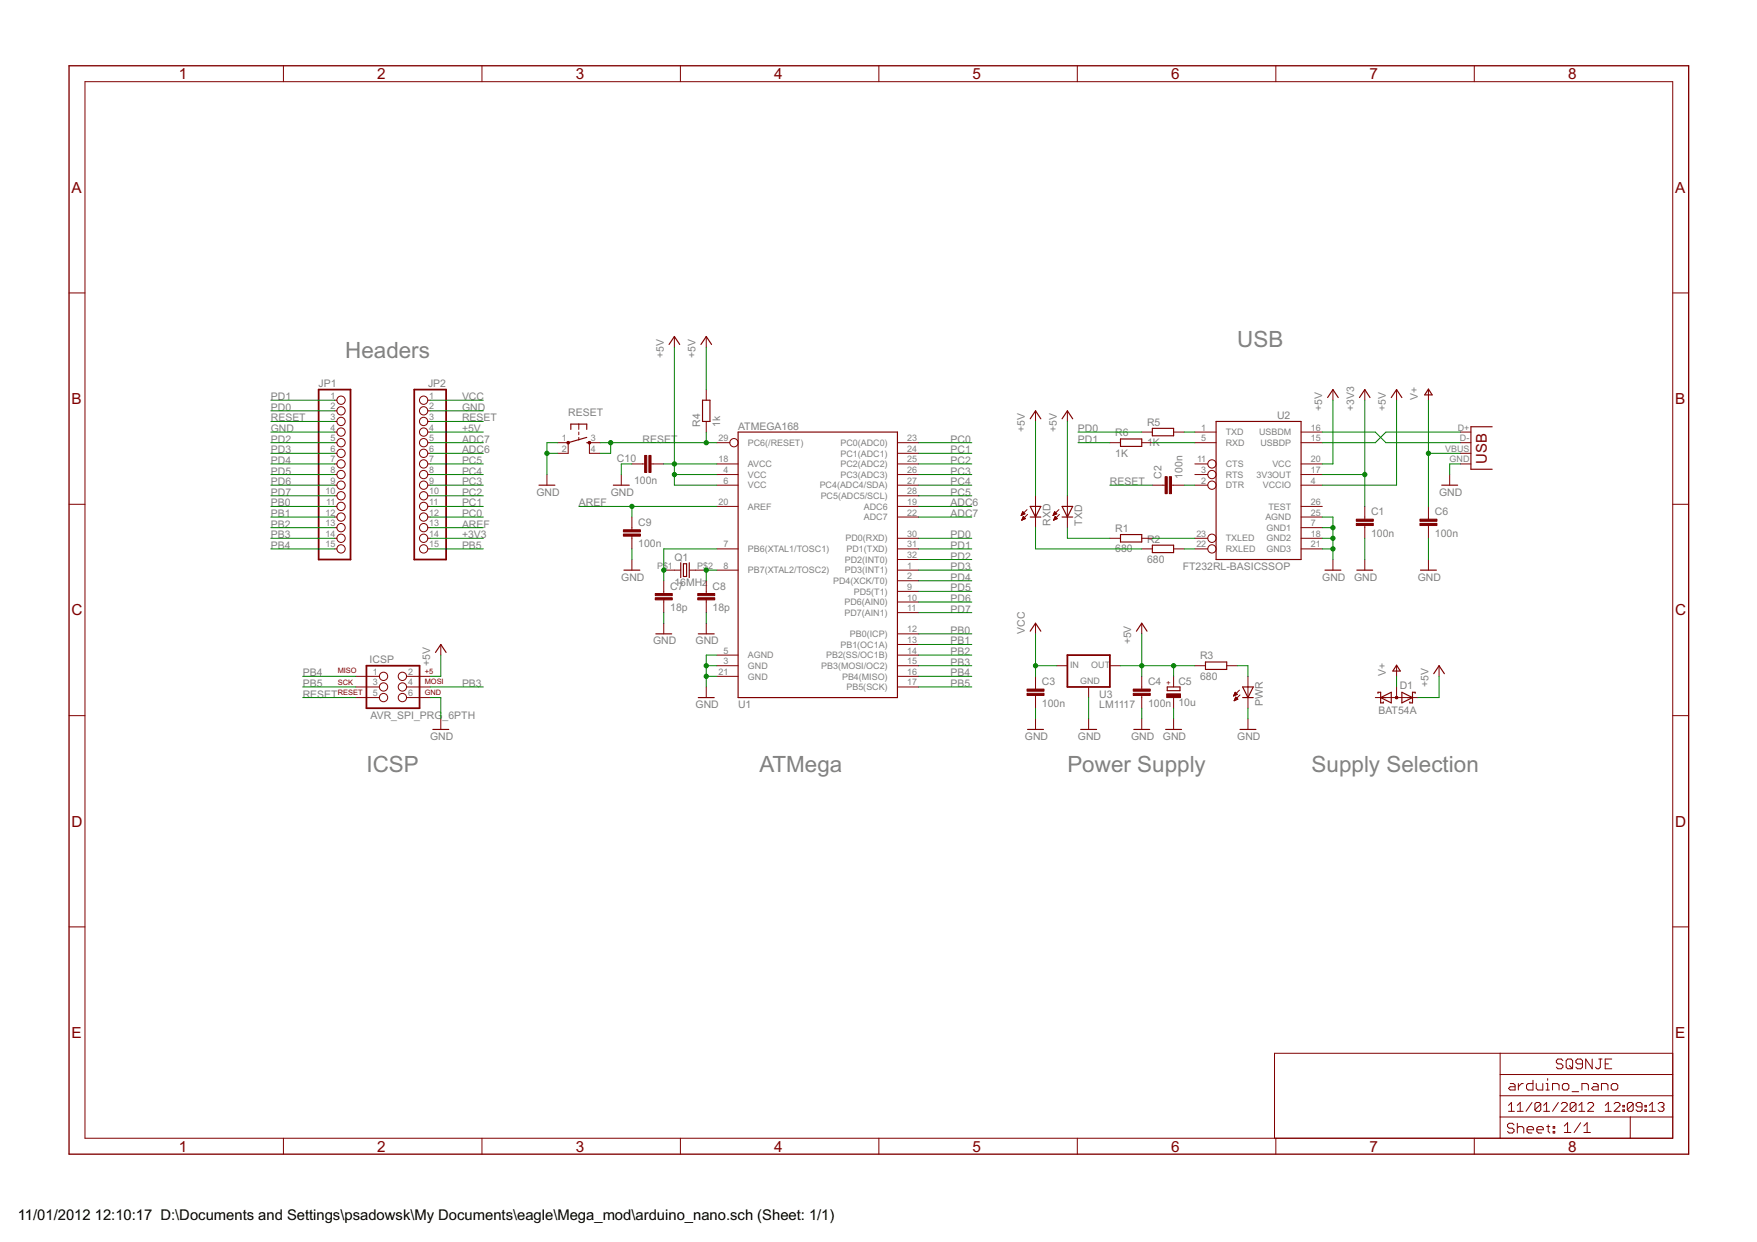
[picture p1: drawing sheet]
<svg xmlns="http://www.w3.org/2000/svg" width="420mm" height="297mm" viewBox="0 0 420 297" stroke-linecap="round" stroke-linejoin="round" font-family="sans-serif">
<g fill="#800000" stroke="#800000" stroke-width=".24">
<path d="M373.3 253.3l.4 .4z"/>
<path d="M372.6 253.3h.7z"/>
<path d="M372.6 253.3l-.4 .4z"/>
<path d="M372.2 253.7v.4z"/>
<path d="M372.2 254.1l.4 .3z"/>
<path d="M372.6 254.4h.7z"/>
<path d="M373.3 254.4l.4 .4z"/>
<path d="M373.7 254.8v.4z"/>
<path d="M373.3 255.6l.4-.4z"/>
<path d="M372.6 255.6h.7z"/>
<path d="M372.2 255.2l.4 .4z"/>
<path d="M374.5 253.7v1.5z"/>
<path d="M374.5 253.7l.4-.4z"/>
<path d="M374.9 253.3h.8z"/>
<path d="M375.7 253.3l.4 .4z"/>
<path d="M376.1 253.7v1.5z"/>
<path d="M376.1 255.2l-.4 .4z"/>
<path d="M374.9 255.6h.8z"/>
<path d="M374.5 255.2l.4 .4z"/>
<path d="M375.3 254.8l.8 .8z"/>
<path d="M376.9 255.2l.3 .4z"/>
<path d="M377.2 255.6h.8z"/>
<path d="M378 255.6l.4-.4z"/>
<path d="M378.4 253.7v1.5z"/>
<path d="M378 253.3l.4 .4z"/>
<path d="M377.2 253.3h.8z"/>
<path d="M377.2 253.3l-.3 .4z"/>
<path d="M376.9 253.7v.4z"/>
<path d="M376.9 254.1l.3 .3z"/>
<path d="M377.2 254.4h1.2z"/>
<path d="M379.2 253.3v2.3z"/>
<path d="M379.2 253.3l1.5 2.3z"/>
<path d="M380.7 253.3v2.3z"/>
<path d="M381.5 255.2l.4 .4z"/>
<path d="M381.9 255.6h.4z"/>
<path d="M382.7 255.2l-.4 .4z"/>
<path d="M382.7 253.3v1.9z"/>
<path d="M382.3 253.3h.8z"/>
<path d="M383.9 253.3h1.5z"/>
<path d="M383.9 253.3v2.3z"/>
<path d="M383.9 255.6h1.5z"/>
<path d="M383.9 254.4h.7z"/>
<path d="M85.1 161.8h5.6z"/>
<path d="M97.2 161.8h5.7z"/>
<path d="M85.1 164.3h5.6z"/>
<path d="M97.2 164.3h5.7z"/>
<path d="M85.1 166.8h5.6z"/>
<path d="M97.2 166.8h5.7z"/>
<path d="M214.6 164.3h5.1z"/>
<path d="M171.4 136.4h5.1z"/>
<path d="M171.4 131.3h5.1z"/>
<path d="M171.4 159.2h5.1z"/>
<path d="M171.4 161.8h5.1z"/>
<path d="M171.4 113.5h5.1z"/>
<path d="M171.4 116h5.1z"/>
<path d="M171.4 156.7h5.1z"/>
<path d="M171.4 121.1h5.1z"/>
<path d="M171.4 111h5.1z"/>
<path d="M214.6 161.8h5.1z"/>
<path d="M214.6 159.2h5.1z"/>
<path d="M214.6 156.7h5.1z"/>
<path d="M214.6 154.1h5.1z"/>
<path d="M214.6 151.6h5.1z"/>
<path d="M214.6 146.5h5.1z"/>
<path d="M214.6 144h5.1z"/>
<path d="M214.6 141.4h5.1z"/>
<path d="M214.6 138.9h5.1z"/>
<path d="M214.6 136.4h5.1z"/>
<path d="M214.6 133.8h5.1z"/>
<path d="M214.6 131.3h5.1z"/>
<path d="M214.6 128.7h5.1z"/>
<path d="M214.6 123.7h5.1z"/>
<path d="M214.6 121.1h5.1z"/>
<path d="M214.6 118.6h5.1z"/>
<path d="M214.6 116h5.1z"/>
<path d="M214.6 113.5h5.1z"/>
<path d="M214.6 111h5.1z"/>
<path d="M214.6 108.4h5.1z"/>
<path d="M214.6 105.9h5.1z"/>
<path d="M171.4 105.9h3.1z"/>
<path d="M166.3 136.4h2.6z"/>
<path d="M158.7 136.4h2.6z"/>
<path d="M164.8 136.4h1.5z"/>
<path d="M161.3 136.4h1.5z"/>
<path d="M252.7 159.2h2.5z"/>
<path d="M260.3 164.3v2.5z"/>
<path d="M265.4 159.2h2.5z"/>
<path d="M349.2 103.3h2.5z"/>
<path d="M349.2 105.9h2.5z"/>
<path d="M349.2 108.4h2.5z"/>
<path d="M349.2 111h2.5z"/>
<path d="M311.1 113.5h5.1z"/>
<path d="M311.1 103.3h5.1z"/>
<path d="M311.1 105.9h5.1z"/>
<path d="M311.1 126.2h5.1z"/>
<path d="M311.1 128.7h5.1z"/>
<path d="M311.1 131.3h5.1z"/>
<path d="M285.7 103.3h5.1z"/>
<path d="M285.7 105.9h5.1z"/>
<path d="M311.1 116h5.1z"/>
<path d="M311.1 123.7h5.1z"/>
<path d="M311.1 121.1h5.1z"/>
<path d="M311.1 111h5.1z"/>
<path d="M285.7 128.7h3.1z"/>
<path d="M285.7 131.3h3.1z"/>
<path d="M285.7 113.5h3.1z"/>
<path d="M285.7 111h3.1z"/>
<path d="M285.7 116h3.1z"/>
<path d="M346.7 113.5v2.5z"/>
<path d="M318.7 133.8v2.6z"/>
<path d="M326.4 93.2v2.5z"/>
<path d="M341.6 93.2v2.5z"/>
<path d="M318.7 93.2v2.5z"/>
<path d="M334 93.2v2.5z"/>
<path d="M326.4 121.1v2.6z"/>
<path d="M326.4 126.2v2.5z"/>
<path d="M326.4 123.7v.5z"/>
<path d="M326.4 125.7v.5z"/>
<path d="M326.4 133.8v2.6z"/>
<path d="M275.6 116h2.5z"/>
<path d="M280.6 116h2.6z"/>
<path d="M278.1 116h.5z"/>
<path d="M280.1 116h.5z"/>
<path d="M273 128.7h2.6z"/>
<path d="M265.4 128.7h2.5z"/>
<path d="M280.6 131.3h2.6z"/>
<path d="M273 131.3h2.6z"/>
<path d="M255.2 123.7v2.5z"/>
<path d="M255.2 118.6v2.5z"/>
<path d="M255.2 121.1v2.6z"/>
<path d="M253.2 121.9l-1.4 1.4z"/>
<path d="M253.3 123l-1.4 1.4z"/>
<path d="M252.2 122.4l-.4 .9z"/>
<path d="M252.2 122.4l.5 .5z"/>
<path d="M251.8 123.3l.9-.4z"/>
<path d="M251.9 123.1h.2z"/>
<path d="M251.9 123h.5z"/>
<path d="M252 122.9h.7z"/>
<path d="M252 122.8h.6z"/>
<path d="M252.1 122.7h.4z"/>
<path d="M252.1 122.5h.2z"/>
<path d="M252.3 123.5l-.4 .9z"/>
<path d="M252.3 123.5l.5 .5z"/>
<path d="M251.9 124.4l.9-.4z"/>
<path d="M252 124.3h.1z"/>
<path d="M252 124.2h.4z"/>
<path d="M252.1 124.1h.6z"/>
<path d="M252.1 124h.7z"/>
<path d="M252.2 123.9h.4z"/>
<path d="M252.2 123.7h.3z"/>
<path d="M252.3 123.6h.1z"/>
<path d="M247.6 123.7v2.5z"/>
<path d="M247.6 118.6v2.5z"/>
<path d="M247.6 121.1v2.6z"/>
<path d="M245.6 121.9l-1.4 1.4z"/>
<path d="M245.7 123l-1.4 1.4z"/>
<path d="M244.6 122.4l-.4 .9z"/>
<path d="M244.6 122.4l.5 .5z"/>
<path d="M244.2 123.3l.9-.4z"/>
<path d="M244.3 123.1h.2z"/>
<path d="M244.3 123h.5z"/>
<path d="M244.4 122.9h.7z"/>
<path d="M244.4 122.8h.6z"/>
<path d="M244.5 122.7h.4z"/>
<path d="M244.5 122.5h.2z"/>
<path d="M244.7 123.5l-.4 .9z"/>
<path d="M244.7 123.5l.5 .5z"/>
<path d="M244.3 124.4l.9-.4z"/>
<path d="M244.3 124.3h.2z"/>
<path d="M244.4 124.2h.4z"/>
<path d="M244.5 124.1h.6z"/>
<path d="M244.5 124h.7z"/>
<path d="M244.6 123.9h.4z"/>
<path d="M244.6 123.7h.3z"/>
<path d="M244.7 123.6h.1z"/>
<path d="M255.2 98.3v2.5z"/>
<path d="M247.6 98.3v2.5z"/>
<path d="M247.6 149.1v2.5z"/>
<path d="M273 149.1v2.5z"/>
<path d="M260.3 171.9v2.6z"/>
<path d="M298.4 171.9v2.6z"/>
<path d="M293.3 159.2h2.6z"/>
<path d="M285.7 159.2h2.6z"/>
<path d="M298.4 166.8v2.6z"/>
<path d="M298.4 161.8v2.5z"/>
<path d="M298.4 164.3v2.5z"/>
<path d="M296.4 165.1l-1.4 1.4z"/>
<path d="M296.5 166.2l-1.4 1.4z"/>
<path d="M295.4 165.6l-.4 .9z"/>
<path d="M295.4 165.6l.5 .5z"/>
<path d="M295 166.5l.9-.4z"/>
<path d="M295.1 166.3h.2z"/>
<path d="M295.1 166.2h.5z"/>
<path d="M295.1 166.1h.8z"/>
<path d="M295.2 165.9h.6z"/>
<path d="M295.3 165.8h.3z"/>
<path d="M295.3 165.7h.2z"/>
<path d="M295.5 166.7l-.4 .9z"/>
<path d="M295.5 166.7l.5 .5z"/>
<path d="M295.1 167.6l.9-.4z"/>
<path d="M295.1 167.5h.2z"/>
<path d="M295.2 167.4h.4z"/>
<path d="M295.3 167.3h.6z"/>
<path d="M295.3 167.2h.7z"/>
<path d="M295.4 167h.4z"/>
<path d="M295.4 166.9h.3z"/>
<path d="M295.5 166.8h.1z"/>
<path d="M247.6 161.8v2.5z"/>
<path d="M247.6 166.8v2.6z"/>
<path d="M247.6 164.3v.5z"/>
<path d="M247.6 166.3v.5z"/>
<path d="M247.6 171.9v2.6z"/>
<path d="M273 161.8v2.5z"/>
<path d="M273 166.8v2.6z"/>
<path d="M273 164.3v.5z"/>
<path d="M273 166.3v.5z"/>
<path d="M280.6 166.8v2.6z"/>
<path d="M280.6 161.8v2.5z"/>
<path d="M273 171.9v2.6z"/>
<path d="M280.6 171.9v2.6z"/>
<path d="M328.9 166.8h2.5z"/>
<path d="M330.2 166.8h1.2z"/>
<path d="M336.5 166.8h2.5z"/>
<path d="M334 164.3v2.5z"/>
<path d="M336.5 166.8h1.3z"/>
<path d="M330.2 166.8h7.6z"/>
<path d="M334 159.2v2.6z"/>
<path d="M344.1 159.2v2.6z"/>
<path d="M341.6 121.1v2.6z"/>
<path d="M341.6 126.2v2.5z"/>
<path d="M341.6 123.7v.5z"/>
<path d="M341.6 125.7v.5z"/>
<path d="M341.6 133.8v2.6z"/>
<path d="M161.3 80.5v2.5z"/>
<path d="M158.7 138.9v2.5z"/>
<path d="M158.7 144v2.5z"/>
<path d="M158.7 141.4v.5z"/>
<path d="M158.7 143.5v.5z"/>
<path d="M168.9 138.9v2.5z"/>
<path d="M168.9 144v2.5z"/>
<path d="M168.9 141.4v.5z"/>
<path d="M168.9 143.5v.5z"/>
<path d="M168.9 149.1v2.5z"/>
<path d="M158.7 149.1v2.5z"/>
<path d="M168.9 164.3v2.5z"/>
<path d="M151.1 123.7v2.5z"/>
<path d="M151.1 128.7v2.6z"/>
<path d="M151.1 126.2v.5z"/>
<path d="M151.1 128.2v.5z"/>
<path d="M151.1 133.8v2.6z"/>
<path d="M168.9 93.2v2.5z"/>
<path d="M168.9 100.8v2.5z"/>
<path d="M168.9 80.5v2.5z"/>
<path d="M151.1 111h2.5z"/>
<path d="M156.2 111h2.5z"/>
<path d="M153.6 111h.6z"/>
<path d="M155.7 111h.5z"/>
<path d="M148.6 113.5v2.5z"/>
<path d="M133.3 105.9h2.6z"/>
<path d="M140.9 105.9h2.6z"/>
<path d="M140.9 108.4h2.6z"/>
<path d="M133.3 108.4h2.6z"/>
<path d="M138.4 103.3v.7z"/>
<path d="M138.4 104.6v.6z"/>
<path d="M138.4 101.4v1.3z"/>
<path d="M140.9 105.9v2.5z"/>
<path d="M135.9 105.9v2.5z"/>
<path d="M130.8 113.5v2.5z"/>
<path d="M105.4 154.1v2.6z"/>
<path d="M105.4 171.9v2.6z"/>
<path d="M280.6 103.3h2.6z"/>
<path d="M273 103.3h2.6z"/>
<path d="M273 105.9h2.6z"/>
<path d="M265.4 105.9h2.5z"/>
<path d="M80 95.7h.6z"/>
<path d="M80 98.3h.6z"/>
<path d="M80 100.8h.6z"/>
<path d="M80 103.3h.6z"/>
<path d="M80 105.9h.6z"/>
<path d="M80 108.4h.6z"/>
<path d="M80 111h.6z"/>
<path d="M80 113.5h.6z"/>
<path d="M80 116h.6z"/>
<path d="M80 118.6h.6z"/>
<path d="M80 121.1h.6z"/>
<path d="M80 123.7h.6z"/>
<path d="M80 126.2h.6z"/>
<path d="M80 128.7h.6z"/>
<path d="M80 131.3h.6z"/>
<path d="M102.3 95.7h.6z"/>
<path d="M102.3 98.3h.6z"/>
<path d="M102.3 100.8h.6z"/>
<path d="M102.3 103.3h.6z"/>
<path d="M102.3 105.9h.6z"/>
<path d="M102.3 108.4h.6z"/>
<path d="M102.3 111h.6z"/>
<path d="M102.3 113.5h.6z"/>
<path d="M102.3 116h.6z"/>
<path d="M102.3 118.6h.6z"/>
<path d="M102.3 121.1h.6z"/>
<path d="M102.3 123.7h.6z"/>
<path d="M102.3 126.2h.6z"/>
<path d="M102.3 128.7h.6z"/>
<path d="M102.3 131.3h.6z"/>
<path d="M304.8 272.2h53.9z"/>
<path d="M358.7 272.2h31.1z"/>
<path d="M389.8 272.2h10.2z"/>
<path d="M400 267.1v5.1z"/>
<path d="M400 262.1v5z"/>
<path d="M400 257v5.1z"/>
<path d="M400 251.9v5.1z"/>
<path d="M304.8 251.9v20.3z"/>
<path d="M304.8 251.9h53.9z"/>
<path d="M358.7 251.9h41.3z"/>
<path d="M389.8 267.1v5.1z"/>
<path d="M389.8 267.1h10.2z"/>
<path d="M358.7 267.1h31.1z"/>
<path d="M358.7 267.1v5.1z"/>
<path d="M358.7 262.1v5z"/>
<path d="M358.7 262.1h41.3z"/>
<path d="M358.7 257v5.1z"/>
<path d="M358.7 257h41.3z"/>
<path d="M358.7 251.9v5.1z"/>
<path d="M361.1 259.1h.8z"/>
<path d="M361.9 259.1l.4 .4z"/>
<path d="M362.3 259.5v1.2z"/>
<path d="M361.1 260.7h1.2z"/>
<path d="M360.7 260.3l.4 .4z"/>
<path d="M360.7 260.3l.4-.4z"/>
<path d="M361.1 259.9h1.2z"/>
<path d="M363.1 259.1v1.6z"/>
<path d="M363.1 259.9l.8-.8z"/>
<path d="M363.9 259.1h.4z"/>
<path d="M366.6 258.4v2.3z"/>
<path d="M365.4 260.7h1.2z"/>
<path d="M365 260.3l.4 .4z"/>
<path d="M365 259.5v.8z"/>
<path d="M365 259.5l.4-.4z"/>
<path d="M365.4 259.1h1.2z"/>
<path d="M367.4 259.1v1.2z"/>
<path d="M367.4 260.3l.4 .4z"/>
<path d="M367.8 260.7h1.1z"/>
<path d="M368.9 259.1v1.6z"/>
<path d="M369.7 259.1h.4z"/>
<path d="M370.1 259.1v1.6z"/>
<path d="M369.7 260.7h.8z"/>
<path d="M370.1 258v.4z"/>
<path d="M371.3 259.1v1.6z"/>
<path d="M371.3 259.1h1.1z"/>
<path d="M372.4 259.1l.4 .4z"/>
<path d="M372.8 259.5v1.2z"/>
<path d="M374 260.7h.8z"/>
<path d="M374.8 260.7l.4-.4z"/>
<path d="M375.2 259.5v.8z"/>
<path d="M374.8 259.1l.4 .4z"/>
<path d="M374 259.1h.8z"/>
<path d="M373.6 259.5l.4-.4z"/>
<path d="M373.6 259.5v.8z"/>
<path d="M373.6 260.3l.4 .4z"/>
<path d="M375.9 261.1h1.6z"/>
<path d="M378.3 259.1v1.6z"/>
<path d="M378.3 259.1h1.2z"/>
<path d="M379.5 259.1l.3 .4z"/>
<path d="M379.8 259.5v1.2z"/>
<path d="M381 259.1h.8z"/>
<path d="M381.8 259.1l.4 .4z"/>
<path d="M382.2 259.5v1.2z"/>
<path d="M381 260.7h1.2z"/>
<path d="M380.6 260.3l.4 .4z"/>
<path d="M381 259.9l-.4 .4z"/>
<path d="M381 259.9h1.2z"/>
<path d="M383 259.1v1.6z"/>
<path d="M383 259.1h1.1z"/>
<path d="M384.1 259.1l.4 .4z"/>
<path d="M384.5 259.5v1.2z"/>
<path d="M385.7 260.7h.8z"/>
<path d="M386.5 260.7l.4-.4z"/>
<path d="M386.9 259.5v.8z"/>
<path d="M386.5 259.1l.4 .4z"/>
<path d="M385.7 259.1h.8z"/>
<path d="M385.3 259.5l.4-.4z"/>
<path d="M385.3 259.5v.8z"/>
<path d="M385.3 260.3l.4 .4z"/>
<path d="M360.7 264.4l.7-.7z"/>
<path d="M361.4 263.7v2.1z"/>
<path d="M360.7 265.8h1.4z"/>
<path d="M362.8 264.4l.7-.7z"/>
<path d="M363.5 263.7v2.1z"/>
<path d="M362.8 265.8h1.4z"/>
<path d="M366.4 263.7l-1.5 2.1z"/>
<path d="M367.1 264v1.4z"/>
<path d="M367.4 263.7l-.3 .3z"/>
<path d="M367.4 263.7h.7z"/>
<path d="M368.1 263.7l.3 .3z"/>
<path d="M368.4 264v1.4z"/>
<path d="M368.4 265.4l-.3 .4z"/>
<path d="M367.4 265.8h.7z"/>
<path d="M367.1 265.4l.3 .4z"/>
<path d="M367.1 265.4l1.3-1.4z"/>
<path d="M369.1 264.4l.7-.7z"/>
<path d="M369.8 263.7v2.1z"/>
<path d="M369.1 265.8h1.5z"/>
<path d="M372.7 263.7l-1.4 2.1z"/>
<path d="M373.4 265.8h1.4z"/>
<path d="M373.4 265.8l1.4-1.4z"/>
<path d="M374.8 264v.4z"/>
<path d="M374.4 263.7l.4 .3z"/>
<path d="M373.7 263.7h.7z"/>
<path d="M373.7 263.7l-.3 .3z"/>
<path d="M375.5 264v1.4z"/>
<path d="M375.8 263.7l-.3 .3z"/>
<path d="M375.8 263.7h.7z"/>
<path d="M376.5 263.7l.4 .3z"/>
<path d="M376.9 264v1.4z"/>
<path d="M376.9 265.4l-.4 .4z"/>
<path d="M375.8 265.8h.7z"/>
<path d="M375.5 265.4l.3 .4z"/>
<path d="M375.5 265.4l1.4-1.4z"/>
<path d="M377.6 264.4l.7-.7z"/>
<path d="M378.3 263.7v2.1z"/>
<path d="M377.6 265.8h1.4z"/>
<path d="M379.7 265.8h1.4z"/>
<path d="M381.1 264.4l-1.4 1.4z"/>
<path d="M381.1 264v.4z"/>
<path d="M380.7 263.7l.4 .3z"/>
<path d="M380 263.7h.7z"/>
<path d="M380 263.7l-.3 .3z"/>
<path d="M383.9 264.4l.7-.7z"/>
<path d="M384.6 263.7v2.1z"/>
<path d="M383.9 265.8h1.4z"/>
<path d="M386 265.8h1.4z"/>
<path d="M387.4 264.4l-1.4 1.4z"/>
<path d="M387.4 264v.4z"/>
<path d="M387.1 263.7l.3 .3z"/>
<path d="M386.3 263.7h.8z"/>
<path d="M386.3 263.7l-.3 .3z"/>
<path d="M388.1 264.4h.4z"/>
<path d="M388.5 264.4v.3z"/>
<path d="M388.1 264.7h.4z"/>
<path d="M388.1 264.4v.3z"/>
<path d="M388.1 265.4h.4z"/>
<path d="M388.5 265.4v.4z"/>
<path d="M388.1 265.8h.4z"/>
<path d="M388.1 265.4v.4z"/>
<path d="M389.1 264v1.4z"/>
<path d="M389.1 264l.4-.3z"/>
<path d="M389.5 263.7h.7z"/>
<path d="M390.2 263.7l.3 .3z"/>
<path d="M390.5 264v1.4z"/>
<path d="M390.5 265.4l-.3 .4z"/>
<path d="M389.5 265.8h.7z"/>
<path d="M389.1 265.4l.4 .4z"/>
<path d="M389.1 265.4l1.4-1.4z"/>
<path d="M391.2 265.4l.4 .4z"/>
<path d="M391.6 265.8h.7z"/>
<path d="M392.3 265.8l.4-.4z"/>
<path d="M392.7 264v1.4z"/>
<path d="M392.3 263.7l.4 .3z"/>
<path d="M391.6 263.7h.7z"/>
<path d="M391.6 263.7l-.4 .3z"/>
<path d="M391.2 264v.4z"/>
<path d="M391.2 264.4l.4 .3z"/>
<path d="M391.6 264.7h1.1z"/>
<path d="M393.4 264.4h.3z"/>
<path d="M393.7 264.4v.3z"/>
<path d="M393.4 264.7h.3z"/>
<path d="M393.4 264.4v.3z"/>
<path d="M393.4 265.4h.3z"/>
<path d="M393.7 265.4v.4z"/>
<path d="M393.4 265.8h.3z"/>
<path d="M393.4 265.4v.4z"/>
<path d="M394.4 264.4l.7-.7z"/>
<path d="M395.1 263.7v2.1z"/>
<path d="M394.4 265.8h1.4z"/>
<path d="M396.5 264l.4-.3z"/>
<path d="M396.9 263.7h.7z"/>
<path d="M397.6 263.7l.3 .3z"/>
<path d="M397.9 264v.4z"/>
<path d="M397.9 264.4l-.3 .3z"/>
<path d="M397.2 264.7h.4z"/>
<path d="M397.6 264.7l.3 .4z"/>
<path d="M397.9 265.1v.3z"/>
<path d="M397.9 265.4l-.3 .4z"/>
<path d="M396.9 265.8h.7z"/>
<path d="M396.5 265.4l.4 .4z"/>
<path d="M374.1 269.3l.8-.8z"/>
<path d="M374.9 268.5v2.3z"/>
<path d="M374.1 270.8h1.5z"/>
<path d="M378 268.5l-1.6 2.3z"/>
<path d="M378.8 269.3l.7-.8z"/>
<path d="M379.5 268.5v2.3z"/>
<path d="M378.8 270.8h1.5z"/>
<path d="M361.7 268.6l.4 .4z"/>
<path d="M360.9 268.6h.8z"/>
<path d="M360.5 269l.4-.4z"/>
<path d="M360.5 269v.4z"/>
<path d="M360.5 269.4l.4 .4z"/>
<path d="M360.9 269.8h.8z"/>
<path d="M361.7 269.8l.4 .4z"/>
<path d="M362.1 270.2v.4z"/>
<path d="M361.7 271l.4-.4z"/>
<path d="M360.9 271h.8z"/>
<path d="M360.5 270.6l.4 .4z"/>
<path d="M362.8 268.6v2.4z"/>
<path d="M363.2 269.4l-.4 .4z"/>
<path d="M363.2 269.4h.8z"/>
<path d="M364 269.4l.4 .4z"/>
<path d="M364.4 269.8v1.2z"/>
<path d="M365.6 271h.7z"/>
<path d="M365.2 270.6l.4 .4z"/>
<path d="M365.2 269.8v.8z"/>
<path d="M365.2 269.8l.4-.4z"/>
<path d="M365.6 269.4h.7z"/>
<path d="M366.3 269.4l.4 .4z"/>
<path d="M366.7 269.8v.4z"/>
<path d="M365.2 270.2h1.5z"/>
<path d="M367.9 271h.8z"/>
<path d="M367.5 270.6l.4 .4z"/>
<path d="M367.5 269.8v.8z"/>
<path d="M367.5 269.8l.4-.4z"/>
<path d="M367.9 269.4h.8z"/>
<path d="M368.7 269.4l.4 .4z"/>
<path d="M369.1 269.8v.4z"/>
<path d="M367.5 270.2h1.6z"/>
<path d="M370.2 269v1.6z"/>
<path d="M370.2 270.6l.4 .4z"/>
<path d="M369.8 269.4h.8z"/>
<path d="M371.4 269.4h.4z"/>
<path d="M371.8 269.4v.4z"/>
<path d="M371.4 269.8h.4z"/>
<path d="M371.4 269.4v.4z"/>
<path d="M371.4 270.6h.4z"/>
<path d="M371.8 270.6v.4z"/>
<path d="M371.4 271h.4z"/>
<path d="M371.4 270.6v.4z"/>
<path d="M20.3 19.5v252.7z"/>
<path d="M16.5 70.1h3.8z"/>
<path d="M16.5 120.6h3.8z"/>
<path d="M16.5 171.2h3.8z"/>
<path d="M16.5 221.7h3.8z"/>
<path d="M20.3 272.2h379.7z"/>
<path d="M67.8 272.2v3.8z"/>
<path d="M115.3 272.2v3.8z"/>
<path d="M162.7 272.2v3.8z"/>
<path d="M210.2 272.2v3.8z"/>
<path d="M257.6 272.2v3.8z"/>
<path d="M305.1 272.2v3.8z"/>
<path d="M352.6 272.2v3.8z"/>
<path d="M400 19.5v252.7z"/>
<path d="M400 70.1h3.8z"/>
<path d="M400 120.6h3.8z"/>
<path d="M400 171.2h3.8z"/>
<path d="M400 221.7h3.8z"/>
<path d="M20.3 19.5h379.7z"/>
<path d="M67.8 15.7v3.8z"/>
<path d="M115.3 15.7v3.8z"/>
<path d="M162.7 15.7v3.8z"/>
<path d="M210.2 15.7v3.8z"/>
<path d="M257.6 15.7v3.8z"/>
<path d="M305.1 15.7v3.8z"/>
<path d="M352.6 15.7v3.8z"/>
<circle cx="334" cy="166.8" r=".33"/>
<circle cx="135.9" cy="105.9" r=".32"/>
<circle cx="141" cy="105.9" r=".32"/>
</g>
<g fill="none" stroke="#800000" stroke-width=".24">
<circle cx="81.6" cy="95.7" r=".99"/>
<circle cx="81.6" cy="98.3" r=".99"/>
<circle cx="101.3" cy="98.3" r=".99"/>
<circle cx="101.3" cy="95.7" r=".99"/>
<circle cx="81.6" cy="118.6" r=".99"/>
<circle cx="81.6" cy="105.9" r=".99"/>
<circle cx="81.6" cy="108.4" r=".99"/>
<circle cx="81.6" cy="116" r=".99"/>
<circle cx="81.6" cy="111" r=".99"/>
<circle cx="81.6" cy="100.8" r=".99"/>
<circle cx="81.6" cy="103.3" r=".99"/>
<circle cx="81.6" cy="113.5" r=".99"/>
<circle cx="101.3" cy="100.8" r=".99"/>
<circle cx="101.3" cy="103.3" r=".99"/>
<circle cx="101.3" cy="113.5" r=".99"/>
<circle cx="101.3" cy="116" r=".99"/>
<circle cx="101.3" cy="105.9" r=".99"/>
<circle cx="101.3" cy="108.4" r=".99"/>
<circle cx="101.3" cy="111" r=".99"/>
<circle cx="101.3" cy="118.6" r=".99"/>
<circle cx="175.5" cy="105.9" r=".99"/>
<circle cx="289.8" cy="111" r="1"/>
<circle cx="289.8" cy="116" r="1"/>
<circle cx="289.8" cy="113.5" r="1"/>
<circle cx="81.6" cy="123.7" r=".99"/>
<circle cx="81.6" cy="128.7" r=".99"/>
<circle cx="81.6" cy="121.1" r=".99"/>
<circle cx="81.6" cy="126.2" r=".99"/>
<circle cx="81.6" cy="131.3" r=".99"/>
<circle cx="101.3" cy="128.7" r=".99"/>
<circle cx="101.3" cy="126.2" r=".99"/>
<circle cx="101.3" cy="131.3" r=".99"/>
<circle cx="101.3" cy="123.7" r=".99"/>
<circle cx="101.3" cy="121.1" r=".99"/>
<circle cx="289.8" cy="128.7" r="1"/>
<circle cx="289.8" cy="131.3" r="1"/>
<circle cx="91.7" cy="164.3" r=".99"/>
<circle cx="91.7" cy="166.8" r=".99"/>
<circle cx="91.7" cy="161.8" r=".99"/>
<circle cx="96.2" cy="166.8" r=".99"/>
<circle cx="96.2" cy="164.3" r=".99"/>
<circle cx="96.2" cy="161.8" r=".99"/>
</g>
<g fill="#800000" stroke="#800000" stroke-width=".42">
<path d="M87.6 169.4h12.7z"/>
<path d="M100.3 159.2v10.2z"/>
<path d="M87.6 159.2h12.7z"/>
<path d="M87.6 159.2v10.2z"/>
<path d="M255.2 164.3h10.2z"/>
<path d="M265.4 156.7v7.6z"/>
<path d="M255.2 156.7h10.2z"/>
<path d="M255.2 156.7v7.6z"/>
<path d="M76.2 133.8h7.6z"/>
<path d="M83.8 93.2v40.6z"/>
<path d="M76.2 93.2h7.6z"/>
<path d="M76.2 93.2v40.6z"/>
<path d="M99.1 133.8h7.6z"/>
<path d="M99.1 93.2v40.6z"/>
<path d="M99.1 93.2h7.6z"/>
<path d="M106.7 93.2v40.6z"/>
</g>
<g fill="#800000" stroke="#800000" stroke-width=".28">
<path d="M176.5 103.3h38.1z"/>
<path d="M214.6 103.3v63.5z"/>
<path d="M176.5 166.8h38.1z"/>
<path d="M176.5 103.3v63.5z"/>
<path d="M163.4 134.8v3.1z"/>
<path d="M163.4 137.9h.8z"/>
<path d="M164.2 134.8v3.1z"/>
<path d="M163.4 134.8h.8z"/>
<path d="M164.8 134.6v3.5z"/>
<path d="M162.8 134.6v3.5z"/>
<path d="M351.7 102.1h5.1z"/>
<path d="M351.7 102.1v10.1z"/>
<path d="M351.7 112.2h5.1z"/>
<path d="M290.8 100.8h20.3z"/>
<path d="M290.8 100.8v33z"/>
<path d="M290.8 133.8h20.3z"/>
<path d="M311.1 100.8v33z"/>
<path d="M344.8 116h3.8z"/>
<path d="M316.8 136.4h3.9z"/>
<path d="M326.4 93.2l1.2 1.9z"/>
<path d="M326.4 93.2l-1.3 1.9z"/>
<path d="M341.6 93l.9 1.4z"/>
<path d="M341.6 93l-.9 1.4z"/>
<path d="M340.7 94.4h1.8z"/>
<path d="M318.7 93.2l1.3 1.9z"/>
<path d="M318.7 93.2l-1.2 1.9z"/>
<path d="M334 93.2l1.2 1.9z"/>
<path d="M334 93.2l-1.3 1.9z"/>
<path d="M324.5 136.4h3.8z"/>
<path d="M267.9 129.6h5.1z"/>
<path d="M267.9 127.8h5.1z"/>
<path d="M273 127.8v1.8z"/>
<path d="M267.9 127.8v1.8z"/>
<path d="M275.6 132.2h5z"/>
<path d="M275.6 130.4h5z"/>
<path d="M280.6 130.4v1.8z"/>
<path d="M275.6 130.4v1.8z"/>
<path d="M256.5 121.1l-1.3 2.6z"/>
<path d="M254 121.1l1.2 2.6z"/>
<path d="M255.2 123.7h1.3z"/>
<path d="M254 123.7h1.2z"/>
<path d="M255.2 121.1h1.3z"/>
<path d="M254 121.1h1.2z"/>
<path d="M248.9 121.1l-1.3 2.6z"/>
<path d="M246.4 121.1l1.2 2.6z"/>
<path d="M247.6 123.7h1.3z"/>
<path d="M246.4 123.7h1.2z"/>
<path d="M247.6 121.1h1.3z"/>
<path d="M246.4 121.1h1.2z"/>
<path d="M255.2 98.3l1.3 1.9z"/>
<path d="M255.2 98.3l-1.2 1.9z"/>
<path d="M247.6 98.3l1.3 1.9z"/>
<path d="M247.6 98.3l-1.2 1.9z"/>
<path d="M247.6 149.1l1.3 1.9z"/>
<path d="M247.6 149.1l-1.2 1.9z"/>
<path d="M273 149.1l1.3 1.9z"/>
<path d="M273 149.1l-1.2 1.9z"/>
<path d="M258.4 174.5h3.8z"/>
<path d="M296.5 174.5h3.8z"/>
<path d="M288.3 160.1h5z"/>
<path d="M288.3 158.3h5z"/>
<path d="M293.3 158.3v1.8z"/>
<path d="M288.3 158.3v1.8z"/>
<path d="M299.7 164.3l-1.3 2.5z"/>
<path d="M297.2 164.3l1.2 2.5z"/>
<path d="M298.4 166.8h1.3z"/>
<path d="M297.2 166.8h1.2z"/>
<path d="M298.4 164.3h1.3z"/>
<path d="M297.2 164.3h1.2z"/>
<path d="M245.7 174.5h3.8z"/>
<path d="M279.1 165.2h3.1z"/>
<path d="M282.2 164.3v.9z"/>
<path d="M279.1 164.3v.9z"/>
<path d="M279.1 164.3h3.1z"/>
<path d="M271.1 174.5h3.8z"/>
<path d="M278.7 174.5h3.9z"/>
<path d="M330.2 166.8l2.5 1.3z"/>
<path d="M330.2 166.8l2.5-1.2z"/>
<path d="M332.7 165.6v2.5z"/>
<path d="M335.2 165.6l2.6 1.2z"/>
<path d="M335.2 168.1l2.6-1.3z"/>
<path d="M335.2 165.6v2.5z"/>
<path d="M329.5 165.6v.2z"/>
<path d="M329.5 165.6h.7z"/>
<path d="M330.2 165.6v1.2z"/>
<path d="M330.8 167.9v.2z"/>
<path d="M330.2 166.8v1.3z"/>
<path d="M330.2 168.1h.6z"/>
<path d="M337.1 167.9v.2z"/>
<path d="M337.1 168.1h.7z"/>
<path d="M337.8 166.8v1.3z"/>
<path d="M338.4 165.6v.2z"/>
<path d="M337.8 165.6v1.2z"/>
<path d="M337.8 165.6h.6z"/>
<path d="M334 159.1l.9 1.4z"/>
<path d="M334 159.1l-.9 1.4z"/>
<path d="M333.1 160.5h1.8z"/>
<path d="M344.1 159.2l1.3 1.9z"/>
<path d="M344.1 159.2l-1.2 1.9z"/>
<path d="M339.7 136.4h3.8z"/>
<path d="M161.3 80.5l1.2 1.9z"/>
<path d="M161.3 80.5l-1.3 1.9z"/>
<path d="M167 151.6h3.8z"/>
<path d="M156.8 151.6h3.8z"/>
<path d="M167 166.8h3.8z"/>
<path d="M149.2 136.4h3.8z"/>
<path d="M169.8 95.7v5.1z"/>
<path d="M168 95.7v5.1z"/>
<path d="M168 95.7h1.8z"/>
<path d="M168 100.8h1.8z"/>
<path d="M168.9 80.5l1.3 1.9z"/>
<path d="M168.9 80.5l-1.3 1.9z"/>
<path d="M146.7 116h3.8z"/>
<path d="M140.3 105.9h.6z"/>
<path d="M140.3 101.4v1.3z"/>
<path d="M136.5 101.4v1.3z"/>
<path d="M138.4 101.4h1.9z"/>
<path d="M136.5 101.4h1.9z"/>
<path d="M135.9 105.9l4.4-1.3z"/>
<path d="M128.9 116h3.8z"/>
<path d="M105.4 154.1l1.3 1.9z"/>
<path d="M105.4 154.1l-1.3 1.9z"/>
<path d="M103.5 174.5h3.8z"/>
<path d="M275.6 104.2h5z"/>
<path d="M275.6 102.4h5z"/>
<path d="M280.6 102.4v1.8z"/>
<path d="M275.6 102.4v1.8z"/>
<path d="M267.9 106.8h5.1z"/>
<path d="M267.9 105h5.1z"/>
<path d="M273 105v1.8z"/>
<path d="M267.9 105v1.8z"/>
</g>
<g fill="#800000" stroke="#800000" stroke-width=".24">
<path d="M324.3 125.2h4.1v.5h-4.1z"/>
<path d="M324.3 124.2h4.1v.5h-4.1z"/>
<path d="M279.6 114h.5v4.1h-.5z"/>
<path d="M278.6 114h.5v4.1h-.5z"/>
<path d="M245.6 165.8h4.1v.5h-4.1z"/>
<path d="M245.6 164.8h4.1v.5h-4.1z"/>
<path d="M271 165.8h4.1v.5h-4.1z"/>
<path d="M271 164.8h4.1v.5h-4.1z"/>
<path d="M279 165.9h3.3v.9h-3.3z"/>
<path d="M339.6 125.2h4v.5h-4z"/>
<path d="M339.6 124.2h4v.5h-4z"/>
<path d="M156.7 143h4.1v.5h-4.1z"/>
<path d="M156.7 141.9h4.1v.6h-4.1z"/>
<path d="M166.9 143h4v.5h-4z"/>
<path d="M166.9 141.9h4v.6h-4z"/>
<path d="M149.1 127.7h4v.5h-4z"/>
<path d="M149.1 126.7h4v.5h-4z"/>
<path d="M155.2 108.9h.5v4.1h-.5z"/>
<path d="M154.2 108.9h.5v4.1h-.5z"/>
</g>
<g fill="#800000" stroke="#800000" stroke-width=".32">
<path d="M16.5 15.7v260.3z"/>
<path d="M16.5 276h387.3z"/>
<path d="M403.8 15.7v260.3z"/>
<path d="M16.5 15.7h387.3z"/>
</g>
<g fill="#008000" stroke="#008000" stroke-width=".24">
<path d="M316.2 103.3h12.7z"/>
<path d="M328.9 103.3l2.5 2.6z"/>
<path d="M331.4 105.9h17.8z"/>
<path d="M331.4 103.3h17.8z"/>
<path d="M331.4 103.3l-2.5 2.6z"/>
<path d="M316.2 105.9h12.7z"/>
<path d="M346.7 111h2.5z"/>
<path d="M346.7 111v2.5z"/>
<path d="M316.2 131.3h2.5z"/>
<path d="M318.7 131.3v2.5z"/>
<path d="M316.2 126.2h2.5z"/>
<path d="M318.7 126.2v2.5z"/>
<path d="M318.7 128.7v2.6z"/>
<path d="M316.2 128.7h2.5z"/>
<path d="M316.2 123.7h2.5z"/>
<path d="M318.7 123.7v2.5z"/>
<path d="M326.4 128.7v5.1z"/>
<path d="M260.3 166.8v5.1z"/>
<path d="M298.4 169.4v2.5z"/>
<path d="M247.6 169.4v2.5z"/>
<path d="M273 169.4v2.5z"/>
<path d="M280.6 169.4v2.5z"/>
<path d="M341.6 128.7v5.1z"/>
<path d="M168.9 146.5v2.6z"/>
<path d="M158.7 146.5v2.6z"/>
<path d="M168.9 156.7h2.5z"/>
<path d="M168.9 156.7v2.5z"/>
<path d="M168.9 159.2v2.6z"/>
<path d="M168.9 161.8v2.5z"/>
<path d="M168.9 161.8h2.5z"/>
<path d="M168.9 159.2h2.5z"/>
<path d="M151.1 131.3v2.5z"/>
<path d="M148.6 111h2.5z"/>
<path d="M148.6 111v2.5z"/>
<path d="M130.8 108.4h2.5z"/>
<path d="M130.8 105.9v2.5z"/>
<path d="M130.8 105.9h2.5z"/>
<path d="M130.8 108.4v5.1z"/>
<path d="M102.9 166.8h2.5z"/>
<path d="M105.4 166.8v5.1z"/>
<path d="M64.8 103.3h15.2z"/>
<path d="M102.9 98.3h12.7z"/>
<path d="M316.2 113.5h10.2z"/>
<path d="M326.4 95.7v17.8z"/>
<path d="M326.4 113.5v7.6z"/>
<path d="M102.9 128.7h12.7z"/>
<path d="M341.6 108.4h7.6z"/>
<path d="M341.6 95.7v12.7z"/>
<path d="M341.6 108.4v12.7z"/>
<path d="M334 161.8v2.5z"/>
<path d="M316.2 111h2.5z"/>
<path d="M318.7 95.7v15.3z"/>
<path d="M316.2 116h17.8z"/>
<path d="M334 95.7v20.3z"/>
<path d="M247.6 100.8v17.8z"/>
<path d="M255.2 100.8v17.8z"/>
<path d="M267.9 159.2h5.1z"/>
<path d="M273 159.2h7.6z"/>
<path d="M280.6 159.2h5.1z"/>
<path d="M273 151.6v7.6z"/>
<path d="M273 159.2v2.6z"/>
<path d="M280.6 159.2v2.6z"/>
<path d="M161.3 116h10.1z"/>
<path d="M161.3 113.5v2.5z"/>
<path d="M161.3 83v28z"/>
<path d="M161.3 113.5h10.1z"/>
<path d="M161.3 111v2.5z"/>
<path d="M161.3 111h10.1z"/>
<path d="M158.7 111h2.6z"/>
<path d="M168.9 83v10.2z"/>
<path d="M102.9 161.8h2.5z"/>
<path d="M105.4 156.7v5.1z"/>
<path d="M102.9 103.3h12.7z"/>
<path d="M339 166.8h5.1z"/>
<path d="M344.1 161.8v5z"/>
<path d="M283.2 116h2.5z"/>
<path d="M265.4 116h10.2z"/>
<path d="M168.9 105.9h2.5z"/>
<path d="M168.9 103.3v2.6z"/>
<path d="M146 105.9h22.9z"/>
<path d="M143.5 105.9h2.5z"/>
<path d="M143.5 108.4h2.5z"/>
<path d="M146 105.9v2.5z"/>
<path d="M72.4 166.8h12.7z"/>
<path d="M64.8 100.8h15.2z"/>
<path d="M102.9 100.8h12.7z"/>
<path d="M255.2 128.7h10.2z"/>
<path d="M255.2 126.2v2.5z"/>
<path d="M247.6 131.3h25.4z"/>
<path d="M247.6 126.2v5.1z"/>
<path d="M275.6 128.7h10.1z"/>
<path d="M283.2 131.3h2.5z"/>
<path d="M247.6 151.6v7.6z"/>
<path d="M247.6 159.2h5.1z"/>
<path d="M247.6 159.2v2.6z"/>
<path d="M102.9 95.7h12.7z"/>
<path d="M295.9 159.2h2.5z"/>
<path d="M298.4 159.2v2.6z"/>
<path d="M158.7 131.3h12.7z"/>
<path d="M158.7 131.3v5.1z"/>
<path d="M158.7 136.4v2.5z"/>
<path d="M168.9 136.4h2.5z"/>
<path d="M168.9 136.4v2.5z"/>
<path d="M151.1 121.1h20.3z"/>
<path d="M138.4 121.1h12.7z"/>
<path d="M151.1 121.1v2.6z"/>
<path d="M102.9 126.2h12.7z"/>
<path d="M219.7 105.9h12.7z"/>
<path d="M102.9 123.7h12.7z"/>
<path d="M219.7 108.4h12.7z"/>
<path d="M102.9 121.1h12.7z"/>
<path d="M219.7 111h12.7z"/>
<path d="M102.9 118.6h12.7z"/>
<path d="M219.7 113.5h12.7z"/>
<path d="M102.9 116h12.7z"/>
<path d="M219.7 116h12.7z"/>
<path d="M102.9 113.5h12.7z"/>
<path d="M219.7 118.6h12.7z"/>
<path d="M102.9 111h12.7z"/>
<path d="M219.7 121.1h12.7z"/>
<path d="M102.9 108.4h12.7z"/>
<path d="M219.7 123.7h12.7z"/>
<path d="M102.9 105.9h12.7z"/>
<path d="M219.7 128.7h12.7z"/>
<path d="M257.8 103.3h15.2z"/>
<path d="M64.8 98.3h15.2z"/>
<path d="M219.7 131.3h12.7z"/>
<path d="M257.8 105.9h7.6z"/>
<path d="M64.8 95.7h15.2z"/>
<path d="M219.7 133.8h12.7z"/>
<path d="M64.8 105.9h15.2z"/>
<path d="M219.7 136.4h12.7z"/>
<path d="M64.8 108.4h15.2z"/>
<path d="M219.7 138.9h12.7z"/>
<path d="M64.8 111h15.2z"/>
<path d="M219.7 141.4h12.7z"/>
<path d="M64.8 113.5h15.2z"/>
<path d="M219.7 144h12.7z"/>
<path d="M64.8 116h15.2z"/>
<path d="M219.7 146.5h12.7z"/>
<path d="M64.8 118.6h15.2z"/>
<path d="M219.7 151.6h12.7z"/>
<path d="M64.8 121.1h15.2z"/>
<path d="M219.7 154.1h12.7z"/>
<path d="M64.8 123.7h15.2z"/>
<path d="M219.7 156.7h12.7z"/>
<path d="M64.8 126.2h15.2z"/>
<path d="M219.7 159.2h12.7z"/>
<path d="M102.9 164.3h12.7z"/>
<path d="M64.8 128.7h15.2z"/>
<path d="M219.7 161.8h12.7z"/>
<path d="M72.4 161.8h12.7z"/>
<path d="M64.8 131.3h15.2z"/>
<path d="M219.7 164.3h12.7z"/>
<path d="M72.4 164.3h12.7z"/>
<path d="M102.9 131.3h12.7z"/>
<path d="M275.6 105.9h10.1z"/>
<path d="M283.2 103.3h2.5z"/>
<circle cx="318.7" cy="128.7" r=".51"/>
<circle cx="318.7" cy="131.3" r=".51"/>
<circle cx="318.7" cy="126.2" r=".51"/>
<circle cx="168.9" cy="159.2" r=".51"/>
<circle cx="168.9" cy="161.8" r=".51"/>
<circle cx="130.8" cy="108.4" r=".51"/>
<circle cx="326.4" cy="113.5" r=".51"/>
<circle cx="341.6" cy="108.4" r=".51"/>
<circle cx="273" cy="159.2" r=".51"/>
<circle cx="280.6" cy="159.2" r=".51"/>
<circle cx="161.3" cy="113.5" r=".51"/>
<circle cx="161.3" cy="111" r=".51"/>
<circle cx="146" cy="105.9" r=".51"/>
<circle cx="168.9" cy="105.9" r=".51"/>
<circle cx="247.6" cy="159.2" r=".51"/>
<circle cx="158.7" cy="136.4" r=".51"/>
<circle cx="168.9" cy="136.4" r=".51"/>
<circle cx="151.1" cy="121.1" r=".51"/>
</g>
<g font-size="6" fill="#808080">
<text x="295.9" y="83">USB</text>
<text x="82.5" y="85.6">Headers</text>
<text x="87.6" y="184.6">ICSP</text>
<text x="181.6" y="184.6">ATMega</text>
<text x="255.2" y="184.6">Power Supply</text>
<text x="313.7" y="184.6">Supply Selection</text>
</g>
<g font-size="4.1" fill="#800000">
<text x="42.7" y="18.9">1</text>
<text x="90.2" y="18.9">2</text>
<text x="137.7" y="18.9">3</text>
<text x="185.1" y="18.9">4</text>
<text x="232.6" y="18.9">5</text>
<text x="280.1" y="18.9">6</text>
<text x="327.5" y="18.9">7</text>
<text x="375" y="18.9">8</text>
<text x="17.1" y="46.1">A</text>
<text x="400.6" y="46.1">A</text>
<text x="17.1" y="96.6">B</text>
<text x="400.6" y="96.6">B</text>
<text x="17.1" y="147.2">C</text>
<text x="400.6" y="147.2">C</text>
<text x="17.1" y="197.7">D</text>
<text x="400.6" y="197.7">D</text>
<text x="17.1" y="248.3">E</text>
<text x="400.6" y="248.3">E</text>
<text x="42.7" y="275.4">1</text>
<text x="90.2" y="275.4">2</text>
<text x="137.7" y="275.4">3</text>
<text x="185.1" y="275.4">4</text>
<text x="232.6" y="275.4">5</text>
<text x="280.1" y="275.4">6</text>
<text x="327.5" y="275.4">7</text>
<text x="375" y="275.4">8</text>
</g>
<text font-size="4" fill="#800000" x="355.6" y="111" transform="rotate(-90 355.6 111)">USB</text>
<g font-size="4">
<text x="4.3" y="291.7">11/01/2012</text>
<text x="22.7" y="291.7">12:10:17 D:\Documents and Settings\psadowsk\My Documents\eagle\Mega_mod\arduino_nano.sch (Sheet: 1/1)</text>
</g>
<g font-size="2.8" fill="#808080">
<text x="158.7" y="85.6" transform="rotate(-90 158.7 85.6)">+5V</text>
<text x="166.4" y="85.6" transform="rotate(-90 166.4 85.6)">+5V</text>
<text x="64.8" y="95.7">PD1</text>
<text x="76.2" y="92.5">JP1</text>
<text x="102.4" y="92.5">JP2</text>
<text x="110.5" y="95.7">VCC</text>
<text x="339.1" y="95.7" transform="rotate(-90 339.1 95.7)">V+</text>
<text x="64.8" y="100.8">RESET</text>
<text x="64.8" y="98.3">PD0</text>
<text x="110.5" y="98.3">GND</text>
<text x="110.5" y="100.8">RESET</text>
<text x="135.9" y="99.5">RESET</text>
<text x="274.3" y="101.8">R5</text>
<text x="305.4" y="100.3">U2</text>
<text x="316.2" y="98.3" transform="rotate(-90 316.2 98.3)">+5V</text>
<text x="323.8" y="98.3" transform="rotate(-90 323.8 98.3)">+3V3</text>
<text x="331.4" y="98.3" transform="rotate(-90 331.4 98.3)">+5V</text>
<text x="64.8" y="103.3">GND</text>
<text x="64.8" y="105.9">PD2</text>
<text x="110.5" y="103.3">+5V</text>
<text x="110.5" y="105.9">ADC7</text>
<text x="153.7" y="105.9">RESET</text>
<text x="167.4" y="102.1" transform="rotate(-90 167.4 102.1)">R4</text>
<text x="172.2" y="102.1" transform="rotate(-90 172.2 102.1)">1k</text>
<text x="176.5" y="102.8">ATMEGA168</text>
<text x="227.3" y="105.9">PC0</text>
<text x="245.1" y="103.3" transform="rotate(-90 245.1 103.3)">+5V</text>
<text x="252.7" y="103.3" transform="rotate(-90 252.7 103.3)">+5V</text>
<text x="257.8" y="103.3">PD0</text>
<text x="257.8" y="105.9">PD1</text>
<text x="266.7" y="104.4">R6</text>
<text x="274.3" y="106.6">1K</text>
<text x="64.8" y="108.4">PD3</text>
<text x="64.8" y="111">PD4</text>
<text x="64.8" y="113.5">PD5</text>
<text x="110.5" y="113.5">PC4</text>
<text x="110.5" y="111">PC5</text>
<text x="110.5" y="108.4">ADC6</text>
<text x="147.5" y="110.6">C10</text>
<text x="227.3" y="108.4">PC1</text>
<text x="227.3" y="111">PC2</text>
<text x="227.3" y="113.5">PC3</text>
<text x="266.7" y="109.2">1K</text>
<text x="64.8" y="116">PD6</text>
<text x="64.8" y="118.6">PD7</text>
<text x="110.5" y="118.6">PC2</text>
<text x="110.5" y="116">PC3</text>
<text x="128.3" y="118.6">GND</text>
<text x="146" y="118.6">GND</text>
<text x="151.6" y="115.7">100n</text>
<text x="227.3" y="116">PC4</text>
<text x="227.3" y="118.6">PC5</text>
<text x="265.4" y="116">RESET</text>
<text x="277.7" y="114.5" transform="rotate(-90 277.7 114.5)">C2</text>
<text x="282.8" y="114.5" transform="rotate(-90 282.8 114.5)">100n</text>
<text x="344.1" y="118.6">GND</text>
<text x="64.8" y="121.1">PB0</text>
<text x="64.8" y="123.7">PB1</text>
<text x="110.5" y="123.7">PC0</text>
<text x="110.5" y="121.1">PC1</text>
<text x="138.4" y="121.1">AREF</text>
<text x="152.6" y="125.8">C9</text>
<text x="227.3" y="121.1">ADC6</text>
<text x="227.3" y="123.7">ADC7</text>
<text x="251.2" y="125.7" transform="rotate(-90 251.2 125.7)">RXD</text>
<text x="258.8" y="125.7" transform="rotate(-90 258.8 125.7)">TXD</text>
<text x="327.9" y="123.3">C1</text>
<text x="343.1" y="123.3">C6</text>
<text x="64.8" y="126.2">PB2</text>
<text x="64.8" y="128.7">PB3</text>
<text x="64.8" y="131.3">PB4</text>
<text x="110.5" y="128.7">+3V3</text>
<text x="110.5" y="126.2">AREF</text>
<text x="110.5" y="131.3">PB5</text>
<text x="152.6" y="130.9">100n</text>
<text x="227.3" y="128.7">PD0</text>
<text x="227.3" y="131.3">PD1</text>
<text x="266.7" y="127.2">R1</text>
<text x="274.3" y="129.8">R2</text>
<text x="327.9" y="128.4">100n</text>
<text x="343.1" y="128.4">100n</text>
<text x="161.3" y="134.1">Q1</text>
<text x="227.3" y="133.8">PD2</text>
<text x="227.3" y="136.4">PD3</text>
<text x="266.7" y="132">680</text>
<text x="274.3" y="134.6">680</text>
<text x="282.8" y="136.4">FT232RL-BASICSSOP</text>
<text x="148.6" y="138.9">GND</text>
<text x="160.3" y="141.1">C7</text>
<text x="161.3" y="140.2">16MHz</text>
<text x="170.4" y="141.1">C8</text>
<text x="227.3" y="138.9">PD4</text>
<text x="227.3" y="141.4">PD5</text>
<text x="227.3" y="144">PD6</text>
<text x="316.2" y="138.9">GND</text>
<text x="323.8" y="138.9">GND</text>
<text x="339.1" y="138.9">GND</text>
<text x="160.3" y="146.1">18p</text>
<text x="170.4" y="146.1">18p</text>
<text x="227.3" y="146.5">PD7</text>
<text x="156.2" y="154.1">GND</text>
<text x="166.4" y="154.1">GND</text>
<text x="227.3" y="151.6">PB0</text>
<text x="227.3" y="154.1">PB1</text>
<text x="245.1" y="151.6" transform="rotate(-90 245.1 151.6)">VCC</text>
<text x="270.5" y="154.1" transform="rotate(-90 270.5 154.1)">+5V</text>
<text x="72.4" y="161.8">PB4</text>
<text x="88.4" y="158.4">ICSP</text>
<text x="102.9" y="159.2" transform="rotate(-90 102.9 159.2)">+5V</text>
<text x="227.3" y="156.7">PB2</text>
<text x="227.3" y="159.2">PB3</text>
<text x="227.3" y="161.8">PB4</text>
<text x="287" y="157.7">R3</text>
<text x="331.4" y="161.8" transform="rotate(-90 331.4 161.8)">V+</text>
<text x="72.4" y="166.8">RESET</text>
<text x="72.4" y="164.3">PB5</text>
<text x="110.5" y="164.3">PB3</text>
<text x="227.3" y="164.3">PB5</text>
<text x="249.1" y="163.9">C3</text>
<text x="262.9" y="166.8">U3</text>
<text x="274.5" y="163.9">C4</text>
<text x="281.8" y="163.8">C5</text>
<text x="287" y="162.5">680</text>
<text x="334.7" y="164.8">D1</text>
<text x="341.6" y="164.3" transform="rotate(-90 341.6 164.3)">+5V</text>
<text x="88.6" y="171.9">AVR_SPI_PRG</text>
<text x="105.8" y="171.9">_6PTH</text>
<text x="166.4" y="169.4">GND</text>
<text x="176.5" y="169.4">U1</text>
<text x="249.1" y="169">100n</text>
<text x="262.9" y="169.4">LM1117</text>
<text x="274.5" y="169">100n</text>
<text x="281.8" y="168.9">10u</text>
<text x="302" y="168.9" transform="rotate(-90 302 168.9)">PWR</text>
<text x="329.7" y="170.8">BAT54A</text>
<text x="102.9" y="177">GND</text>
<text x="245.1" y="177">GND</text>
<text x="257.8" y="177">GND</text>
<text x="270.5" y="177">GND</text>
<text x="278.1" y="177">GND</text>
<text x="295.9" y="177">GND</text>
</g>
<g font-size="2.4" fill="#808080">
<text x="79" y="95.4">1</text>
<text x="102.7" y="95.4">1</text>
<text x="79" y="97.9">2</text>
<text x="79" y="100.4">3</text>
<text x="102.7" y="97.9">2</text>
<text x="102.7" y="100.4">3</text>
<text x="79" y="103">4</text>
<text x="79" y="105.5">5</text>
<text x="102.7" y="103">4</text>
<text x="102.7" y="105.5">5</text>
<text x="134.3" y="105.5">1</text>
<text x="141.3" y="105.5">3</text>
<text x="171.8" y="105.5">29</text>
<text x="178.9" y="106.6">PC6(/RESET)</text>
<text x="201" y="106.6">PC0(ADC0)</text>
<text x="216.9" y="105.5">23</text>
<text x="287.3" y="103">1</text>
<text x="287.3" y="105.5">5</text>
<text x="293.1" y="104.1">TXD</text>
<text x="293.1" y="106.6">RXD</text>
<text x="301.1" y="104.1">USBDM</text>
<text x="301.4" y="106.6">USBDP</text>
<text x="313.5" y="103">16</text>
<text x="313.5" y="105.5">15</text>
<text x="348.6" y="103">D+</text>
<text x="349.1" y="105.5">D-</text>
<text x="79" y="108.1">6</text>
<text x="79" y="110.6">7</text>
<text x="79" y="113.1">8</text>
<text x="102.7" y="108.1">6</text>
<text x="102.7" y="110.6">7</text>
<text x="102.7" y="113.1">8</text>
<text x="134.3" y="108.1">2</text>
<text x="141.3" y="108.1">4</text>
<text x="171.8" y="110.6">18</text>
<text x="173" y="113.1">4</text>
<text x="178.9" y="111.7">AVCC</text>
<text x="201" y="111.7">PC2(ADC2)</text>
<text x="201" y="109.2">PC1(ADC1)</text>
<text x="216.9" y="113.1">26</text>
<text x="216.9" y="110.6">25</text>
<text x="216.9" y="108.1">24</text>
<text x="286.3" y="110.6">11</text>
<text x="287.3" y="113.1">3</text>
<text x="293.1" y="111.7">CTS</text>
<text x="304.3" y="111.7">VCC</text>
<text x="313.5" y="113.1">17</text>
<text x="313.5" y="110.6">20</text>
<text x="345.6" y="108.1">VBUS</text>
<text x="346.6" y="110.6">GND</text>
<text x="77.8" y="118.2">10</text>
<text x="79" y="115.7">9</text>
<text x="102.7" y="115.7">9</text>
<text x="102.7" y="118.2">10</text>
<text x="173" y="115.7">6</text>
<text x="178.9" y="114.3">VCC</text>
<text x="178.9" y="116.8">VCC</text>
<text x="196" y="116.8">PC4(ADC4/SDA)</text>
<text x="196.2" y="119.3">PC5(ADC5/SCL)</text>
<text x="201" y="114.3">PC3(ADC3)</text>
<text x="216.9" y="118.2">28</text>
<text x="216.9" y="115.7">27</text>
<text x="287.3" y="115.7">2</text>
<text x="293.1" y="114.3">RTS</text>
<text x="293.1" y="116.8">DTR</text>
<text x="300.5" y="114.3">3V3OUT</text>
<text x="302" y="116.8">VCCIO</text>
<text x="313.5" y="115.7">4</text>
<text x="77.8" y="123.3">12</text>
<text x="77.8" y="125.8">13</text>
<text x="78" y="120.8">11</text>
<text x="102.7" y="120.8">11</text>
<text x="102.7" y="123.3">12</text>
<text x="102.7" y="125.8">13</text>
<text x="171.8" y="120.8">20</text>
<text x="178.9" y="121.9">AREF</text>
<text x="206.6" y="124.4">ADC7</text>
<text x="206.6" y="121.9">ADC6</text>
<text x="216.9" y="123.3">22</text>
<text x="216.9" y="120.8">19</text>
<text x="302.6" y="124.4">AGND</text>
<text x="303.3" y="121.9">TEST</text>
<text x="313.5" y="125.8">7</text>
<text x="313.5" y="123.3">25</text>
<text x="313.5" y="120.8">26</text>
<text x="77.8" y="128.4">14</text>
<text x="77.8" y="130.9">15</text>
<text x="102.7" y="128.4">14</text>
<text x="102.7" y="130.9">15</text>
<text x="173" y="130.9">7</text>
<text x="202.2" y="129.5">PD0(RXD)</text>
<text x="216.9" y="130.9">31</text>
<text x="216.9" y="128.4">30</text>
<text x="286.1" y="128.4">23</text>
<text x="286.1" y="130.9">22</text>
<text x="293.1" y="129.5">TXLED</text>
<text x="302.8" y="127">GND1</text>
<text x="302.8" y="129.5">GND2</text>
<text x="313.5" y="128.4">18</text>
<text x="313.5" y="130.9">21</text>
<text x="157.1" y="136">P$1</text>
<text x="166.7" y="136">P$2</text>
<text x="173" y="136">8</text>
<text x="178.9" y="137.1">PB7(XTAL2/TOSC2)</text>
<text x="178.9" y="132">PB6(XTAL1/TOSC1)</text>
<text x="202" y="137.1">PD3(INT1)</text>
<text x="202" y="134.6">PD2(INT0)</text>
<text x="202.4" y="132">PD1(TXD)</text>
<text x="216.9" y="136">1</text>
<text x="216.9" y="133.5">32</text>
<text x="293.1" y="132">RXLED</text>
<text x="302.8" y="132">GND3</text>
<text x="199.2" y="139.7">PD4(XCK/T0)</text>
<text x="204.2" y="142.2">PD5(T1)</text>
<text x="216.9" y="143.6">10</text>
<text x="216.9" y="141.1">9</text>
<text x="216.9" y="138.5">2</text>
<text x="201.9" y="147.3">PD7(AIN1)</text>
<text x="201.9" y="144.7">PD6(AIN0)</text>
<text x="216.9" y="146.2">11</text>
<text x="201" y="154.9">PB1(OC1A)</text>
<text x="203.3" y="152.4">PB0(ICP)</text>
<text x="216.9" y="153.8">13</text>
<text x="216.9" y="151.2">12</text>
<text x="89.2" y="161.4">1</text>
<text x="97.6" y="161.4">2</text>
<text x="171.8" y="161.4">21</text>
<text x="173" y="158.9">3</text>
<text x="173" y="156.3">5</text>
<text x="178.9" y="160">GND</text>
<text x="178.9" y="157.4">AGND</text>
<text x="196.4" y="160">PB3(MOSI/OC2)</text>
<text x="197.6" y="157.4">PB2(SS/OC1B)</text>
<text x="216.9" y="161.4">16</text>
<text x="216.9" y="158.9">15</text>
<text x="216.9" y="156.3">14</text>
<text x="255.9" y="159.8">IN</text>
<text x="261" y="159.8">OUT</text>
<text x="89.2" y="163.9">3</text>
<text x="89.2" y="166.5">5</text>
<text x="97.6" y="163.9">4</text>
<text x="97.6" y="166.5">6</text>
<text x="178.9" y="162.5">GND</text>
<text x="201.4" y="162.5">PB4(MISO)</text>
<text x="202.4" y="165.1">PB5(SCK)</text>
<text x="216.9" y="163.9">17</text>
<text x="258.3" y="163.5">GND</text>
</g>
<g font-size="2" fill="#800000">
<text x="80.8" y="161">MISO</text>
<text x="101.6" y="161.2">+5</text>
<text x="80.8" y="166.3">RESET</text>
<text x="80.8" y="163.8">SCK</text>
<text x="101.6" y="163.7">MOSI</text>
<text x="101.6" y="166.3">GND</text>
<text x="280.1" y="163.9" transform="rotate(-90 280.1 163.9)">+</text>
</g>
</svg>
